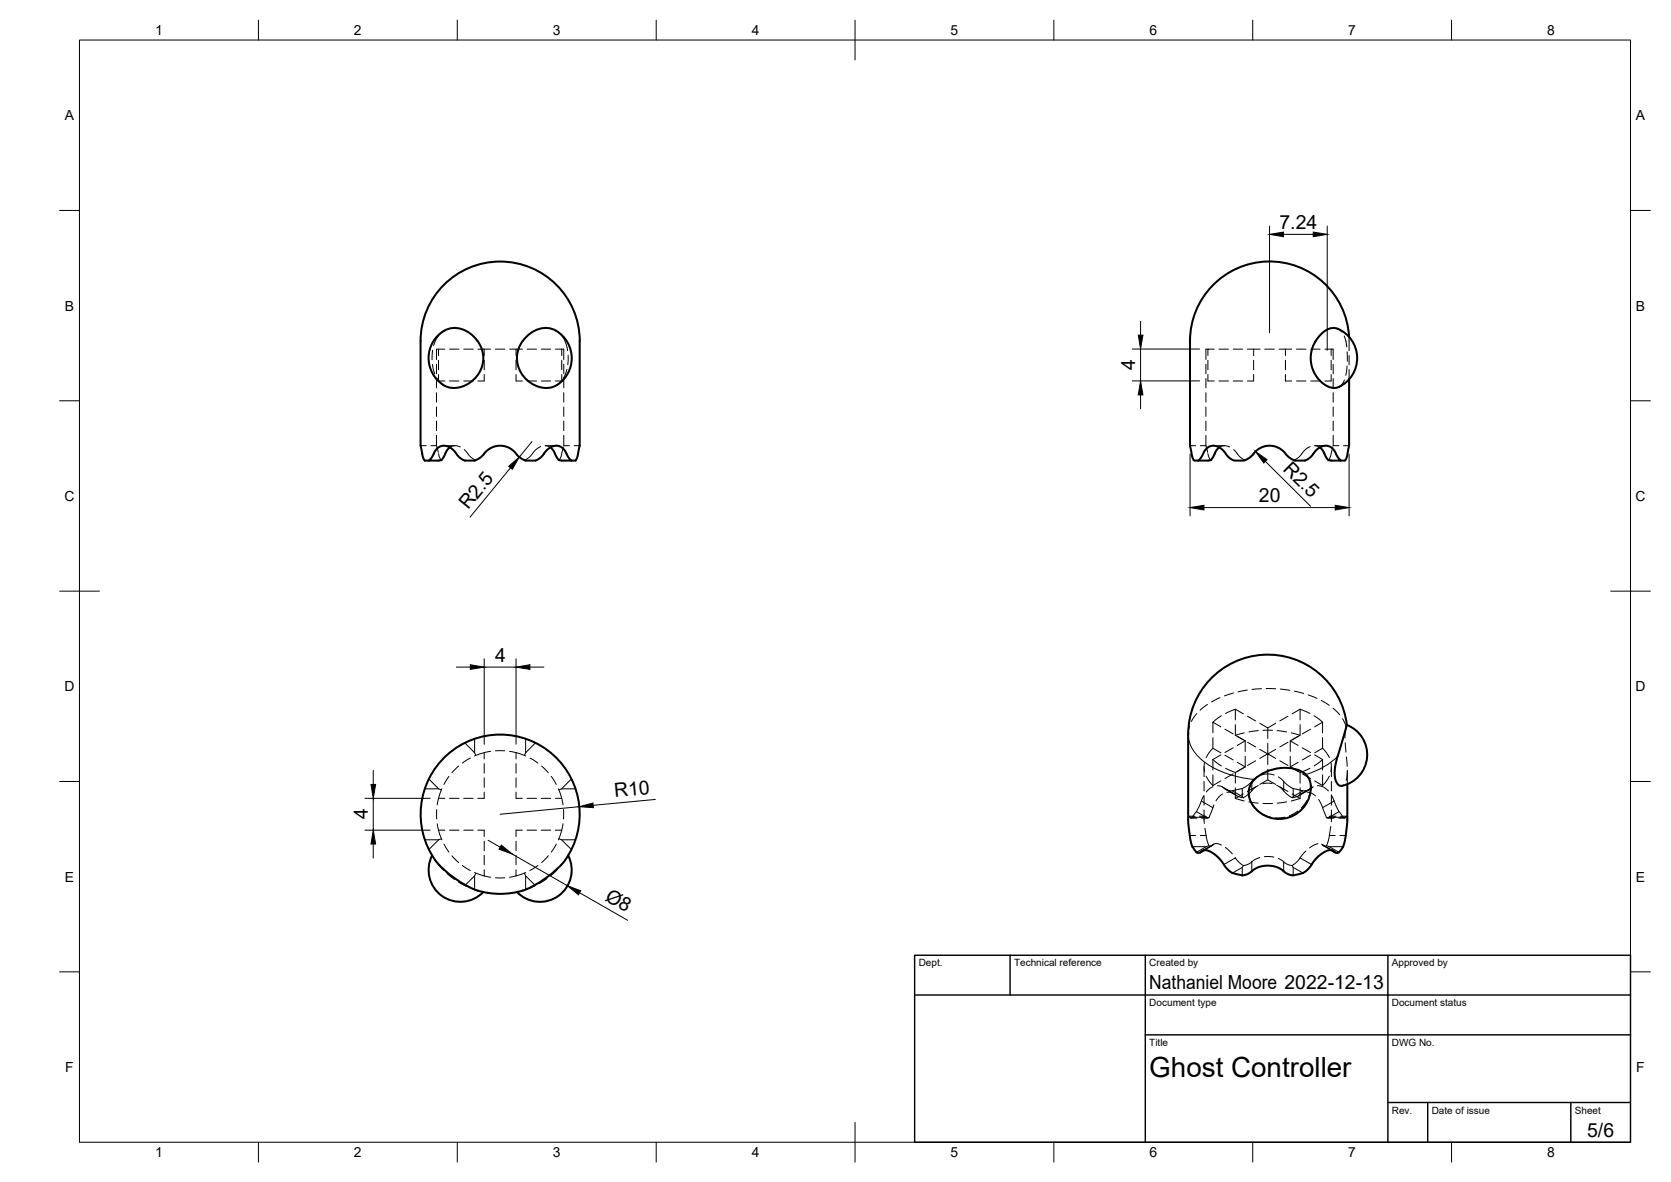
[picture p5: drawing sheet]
<svg xmlns="http://www.w3.org/2000/svg" width="420mm" height="297mm" viewBox="0 0 420 297" stroke-linecap="round" stroke-linejoin="round" font-family="sans-serif">
<!-- layer: Hidden -->
<g fill="none" stroke="#000" stroke-width=".25">
<path d="M108.7 91.6l.6 2.3M108.8 88l-.2 2.4M109.7 91.5v2.4M109.7 95.1v2.4M109.7 98.7v2.4M109.8 95l.8 1.1 .9 .7M110.3 87.7h-.6v2.6M110.3 94.1v1.6h1.5M110.3 90.5v2.4M111.7 83.1a6.4 6.4 0 0 0-2.7 3.8M111.8 87.7h-1.5v1.7M113 95.7h2.4"/>
<path d="M113 87.7h2.4M116.6 95.7h2.4M116.6 87.7h2.4M120.2 87.7h1.6M121.8 87.7h1.6M121.8 94.1v1.6h-1.6M121.8 87.7v1.7M121.8 90.5v2.4M124.6 87.7h2.3M128.1 87.7h1.7M129.8 94.1v1.6h1.5M129.8 87.7h1.5"/>
<path d="M129.8 87.7v1.7M129.8 90.5v2.4M132.5 95.7h2.4M132.5 87.7h2.4M136.1 95.7h2.4M136.1 87.7h2.4M139.7 87.7h1.5M139.8 83.1a7.1 7.1 0 0 1 2.9 5M140.9 96l-.9 .8M141.2 87.7h.6v2.6M141.2 94.1v1.6h-1.5M141.2 87.7v1.7"/>
<path d="M141.2 90.5v2.4M141.8 91.5v2.4M141.8 95.1v2.4M141.8 98.7v2.4M142.5 92.8l-.8 2.2M142.9 89.3l-.1 2.4M303.2 91.5v2.4M303.2 95.1v2.4M303.2 98.7v2.4M303.7 87.7h-.5v2.6M303.7 94.1v1.6h1.6M303.7 90.5v2.4"/>
<path d="M305.3 87.7h-1.6v1.7M306.5 95.7h2.4M306.5 87.7h2.4M310.1 95.7h2.3M310.1 87.7h2.3M313.6 87.7h1.6M315.2 87.7h1.6M315.2 94.1v1.6h-1.6M315.2 87.7v1.7M315.2 90.5v2.4M318 87.7h2.4M321.6 87.7h1.6"/>
<path d="M323.2 94.1v1.6h1.6M323.2 87.7h1.6M323.2 87.7v1.7M323.2 90.5v2.4M326 95.7h2.4M326 87.7h2.4M329.6 95.7h2.3M329.6 87.7h2.3M333.1 87.7h1.6M334.7 87.7h.5v2.6M334.7 94.1v1.6h-1.6M334.7 87.7v1.7"/>
<path d="M334.7 90.5v2.4M335.2 91.5v2.4M335.2 95.1v2.4M335.2 98.7v2.4M336.3 82.6l1.1 .8M338 84.4l.6 2.8M338.1 95.5l-.6 1-.9 .8M338.7 92l-.3 2.3M338.7 88.4l.1 2.4M339.2 84.7v3.4M339.2 89.3v2.4M339.2 92.9v2.4"/>
<path d="M105.7 112h1.4M108.4 112h1.3M109.7 112l.5 1.7M109.7 102.3v2.3M109.7 105.8v2.4M109.7 109.4v2.6M110.3 114l.3 1.1 .4 .5M111.6 112h2.8M115.7 112.3l-1.4-.3-1.2 .4M116.7 113l.9 1a4.4 4.4 0 0 0 2 1.6M136 112.2l-1.1 .7-1 1.1a4.4 4.4 0 0 1-2 1.6M139.9 112h-2.8l1.3 .4"/>
<path d="M141.6 112.3l-.5 2.3-.6 1M141.8 102.3v2.3M141.8 105.8v2.4M141.8 109.4v2.6h1.4M144.4 112h1.4M299.2 112h1.4M301.8 112h1.4M303.2 112l.5 1.7M303.2 102.3v2.3M303.2 105.8v2.4M303.2 109.4v2.6M303.7 114l.3 1.1 .4 .5"/>
<path d="M305.1 112h2.8M309.2 112.3l-1.4-.3-1.2 .4M310.2 113l.8 .9a4.3 4.3 0 0 0 2.1 1.7M329.4 112.2l-1 .7-1.7 1.9-1.3 .8M330.5 112h2.9M330.6 112l1.3 .4M335.1 112.3l-.5 2.3-.6 1M335.2 109.4v2.6h1.4M335.2 102.3v2.3M335.2 105.8v2.4M337.8 112h1.4M307.1 179.9l-2.1 1.6"/>
<path d="M310.6 178.2l-2.5 1.1M310.6 178.2l2 1.2M310.6 178.2v2.7M313.7 180l2 1.2M323.8 180l-2 1.2M324.9 179.4l2-1.2v2.7M326.9 178.2l2.5 1.1M330.4 179.9l2.1 1.6M106.8 198.2h3.5M107.8 195.8l2.5 2.4 .7 .3M111.1 198.2l-.8 2.4M112.9 195.1l-1.3 2"/>
<path d="M115.3 192.5l-1.7 1.7M116.9 186.7l2.4 2.5M118.3 190.5l-2.1 1.3M119.3 185.7v3.5l.3 .7M121.8 189.1l-2.5 .9M121.8 189.1v1.6M121.8 191.9v2.4M121.8 195.5v2.4M121.8 199.1v1.5h-1.6M123.4 188.8l-1.6 .3M124.6 188.7h2.3M128.1 188.8l1.7 .3"/>
<path d="M129.8 189.1l2.4 .9M129.8 189.1v1.6M129.8 191.9v2.4M129.8 195.5v2.4M129.8 199.1v1.5h1.5M132.2 185.7v3.5M133.2 190.5l2.1 1.3M134.6 186.7l-2.4 2.5-.3 .7M136.2 192.5l1.7 1.7M138.6 195.1l1.3 2M140.4 198.2l.8 2.4M141.2 198.2h3.5"/>
<path d="M143.7 195.8l-2.5 2.4-.7 .3M302.7 200l-1.9 4-1.2 1.5-.3 .1-.4-.5-.2 .9M302.7 192.7v2.5M302.7 196.4v2.4M302.7 200v2.3M302.9 191.5l-.1 .9 .1 1.5M303.3 195l.7 1.2 1 1.2M305 185.4v2.6l2 1.2M305 190.9l2.1 1.6M305 188l-1 1.2-.7 1.2M305 190.9v2.6M305 194.7v2.7"/>
<path d="M305 197.7l-.8 .4-.9 .9M307 182.7l-2-1.2v2.7M307 196.2l-2 1.2M307 189.7l-2 1.2M307.3 197.7l2.9 1.7M307.4 199.5l-.8 .7-.8 1M308 189.8l2.1 1.2M308 183.2l2.1 1.2M308.1 198.3l2.9 1.7M308.1 193.1l2.5 1M309.9 198.7l2.5 1.5M310.1 194.5l-2.1 1.2"/>
<path d="M310.1 187.9l-2.1 1.2M310.6 198v2.7l2-1.2M310.6 184.8l2 1.1M310.6 182.1v2.7M311.1 191.6l2 1.1M311.1 185l2 1.2M312.4 198.2v2l.2 .3M312.6 193l-2 1.1v2.7M312.8 184.2l-2.2 .6M313.1 186.2v2.7M313.1 190v2.7M313.1 192.7l-2 1.2"/>
<path d="M313.1 186.2l-2 1.1M313.7 186.5l2 1.2M315.7 191.2l-2 1.2M315.7 197.7l-2 1.2M316 195.3l-3 2.6-.6 .3-2.5 .5-1.4-.2-1.3-.8-1.1-.3M316.4 183.6l-2.4 .3M316.4 197.4l-1.1 .7-1.2 1.4a2.33 2.33 0 0 1-3.7 0l-.7-.3-1.2-.1M316.8 181.8l2 1.1v2.7M316.8 188.3l2 1.2 2-1.2M317.6 183.5h2.4M318.8 193.3v2.7l2 1.1M318.8 186.8v2.6l-2 1.2"/>
<path d="M318.8 196l-2 1.1M319.9 196.9l-1.1-.1-1.3 .2M320.4 194.8l-2.1-.3-1.2 .3M320.8 190.6l-2-1.2v2.7M320.8 181.8l-2 1.1M321 197.3l1.2 .8 1.2 1.4a2.33 2.33 0 0 0 3.7 0l.4-.2M321.1 183.6l2.4 .3M321.5 195.2l2.2 2.1 1.5 .9M321.8 191.2l2 1.2M321.8 197.7l2 1.2M323.8 186.5l-2 1.2M324.4 190v2.7l2-1.1"/>
<path d="M324.4 192.7l2 1.2M324.4 186.2l2 1.1M324.7 184.2l2.2 .6M324.9 193l2 1.1M324.9 199.5l2 1.2M325.2 198.2v2l-.3 .3M326.4 185l-2 1.2v2.7M326.9 182.1v2.7l-2 1.1M326.9 194.1v2.7M326.9 198v2.7M327.4 194.5l2.1 1.2M327.4 187.9l2.1 1.2"/>
<path d="M327.6 198.7l-2.4 1.5M328.7 199.1l1.3 .3 .8 .6M329.4 193.1l-2.5 1M329.4 198.3l-2.9 1.7M329.5 189.8l-2.1 1.2M329.5 183.2l-2.1 1.2M329.6 197.5l-.1 1.5-.4 1.1M330.1 197.8l-.9 .6-1.2 .3-2.8-.5M330.2 197.7l-2.9 1.7M330.6 189.7l1.9 1.2v2.6M331.3 197.4l1.5 .4 1.2 1M332.5 194.7v2.7l-1.9-1.2"/>
<path d="M332.5 190.9l-2.1 1.6M332.5 188l1.1 1.2 .7 1.2M332.5 188l-1.9 1.2M332.5 181.5l-1.9 1.2M332.5 181.5v2.7M332.5 185.4v2.6M334.3 195l-.7 1.2-1.1 1.2M334.6 191.5l.2 .9-.2 1.5M334.7 199.7l2 4.3-2.5 1.4M334.8 192.7v2.5M334.8 196.4v2.4M334.8 200v2.3"/>
<path d="M337.9 197.2l-.5 .3M338.2 186.7l.2 2.3M338.6 190.2l.2 2.4M338.6 182.2l-.3 1.5-.1 1.8M338.6 182.2h.1M338.8 193.8l-.3 2.3M338.8 193.6v3.5M109.8 203.4v2.4M109.9 207l.4 1.6M110 216.9l1.5 1.8M110.3 200.6l-.4 1.7M110.3 208.6l.8 2.5"/>
<path d="M110.3 200.6h1.5M110.3 208.6h1.5M110.3 211l-2.5 2.5M111 210.8l-.7 .2h-3.5M111.6 212.1l1.3 2M112.4 219.5l1.9 1.5M113 200.6h2.4M113 208.6h2.4M113.6 215.1l1.7 1.7M116.2 217.5l2.1 1.3M116.6 200.6h2.4M116.6 208.6h2.4"/>
<path d="M119.3 219.3l2.5 .8M119.6 219.4l-.3 .7-2.4 2.5M120.2 208.6h1.6v1.6M121.8 211.4v2.4M121.8 215v2.3M121.8 218.6v1.5M129.8 211.4v2.4M129.8 215v2.3M129.8 218.6v1.5M131.3 208.6h-1.5v1.6M131.9 219.4l.3 .7v3.5M132.2 219.3l-2.4 .8"/>
<path d="M132.5 200.6h2.4M132.5 208.6h2.4M135.3 217.5l-2.1 1.3M136.1 200.6h2.4M136.1 208.6h2.4M137.9 215.1l-1.7 1.7M139.7 200.6h1.5M139.7 208.6h1.5M139.9 212.1l-1.3 2M140.2 218.4l-1.7 1.7M140.5 210.8l.7 .2 2.5 2.5M141.2 211h3.5"/>
<path d="M141.2 200.6l.4 1.7M141.2 208.6l-.8 2.5M141.6 207l-.4 1.6M141.7 203.4v2.4M142.1 216.2l-1.1 1.4M299 205.1h1.4M299.4 205.6h1.5M299.8 205.4h3.5M300.8 204l2.5 1.4 .7 .1M301.6 205.1h1.4M302.1 205.6h1.5M302.7 203.5v2.5"/>
<path d="M303 208.1l.4 2.9a1.7 1.7 0 0 0 1 1.6l1.2-.6 1.5 .4M303.3 212.8l-2.5 1.4M304 212.5l-.7 .3h-3.5M304.7 212.5l-1.9 1.1M305.2 202.3l-.6 1.6a2.02 2.02 0 0 1-1 1.7l-.5-.5-.2 .1-.1 1.7M305.2 212.1l-2.9 1.7M308.1 213l1.8 1.6M310.6 200.7l2.2 .6M312.4 218v2M312.6 217.5l-.2 .5-2.5 1.4M314 201.5l2.4 .3M315.1 202.5l1.2 1.3"/>
<path d="M316.8 215.5l-1.2 .4-1 .8a2.78 2.78 0 0 1-2.1 .7l-.9-.6-1-1.3M317.3 204.5l2.2 .9M317.6 201.9h2.4M317.9 215.3l2.4 .1M323.1 205.4l-2.4 .1M323.5 201.5l-2.4 .3M324.9 217.5l.3 .5v2M325.2 218l2.4 1.4M326.3 203.8l-2.1 1.2M326.9 200.7l-2.2 .6M328.4 213.9l-1.6 1.8a4.5 4.5 0 0 1-2.1 1.8l-1.4-.5-1.9-1.3M328.6 201.2l-1.4 1.9"/>
<path d="M331.4 212l-1 .4-1.1 .7M331.6 200.9l.7 1.3 .6 1.7a2.02 2.02 0 0 0 1 1.7l.5-.5 .2 .1 .2 1.3M332.3 212.1l2.9 1.7M332.8 212.5l1.9 1.1M333.5 212.5l3.2 1.7M333.5 205.5l4.2-.1 .4 .2 .5-.5 .2 .9M333.9 205.6h1.5M334.2 212.8h3.5M334.5 205.1h1.4M334.6 207.7l-.5 3.3a1.7 1.7 0 0 1-.9 1.6l-.7-.3M334.8 203.5v2.5M336.6 205.6h1.5"/>
<path d="M336.7 204l1 1.4M337.1 205.1h1.5M115.3 221.7l2.1 1.1M118.5 223.3l1.6 .5M119.3 220.1v3.5M121.8 220.1l1.6 .4M124.6 220.6h2.3M129.8 220.1l-1.7 .4M132.2 220.1l2.4 2.5M134.5 222.6l-2.2 .9M137.5 220.8l-2 1.3"/>
</g>
<!-- layer: Visible -->
<g fill="none" stroke="#000" stroke-width=".51">
<path d="M111.5 96.7a7.9 7.9 0 0 1-3.7-7.7 7.9 7.9 0 0 1 5.6-6.5 7.7 7.7 0 0 1 7.7 5.1l.4 1.8-.1 2-.8 2.1-1.3 1.7-1.7 1.3-2.3 .9h-2.4l-1.4-.6M131.4 85.7l-1 2-.4 2 .1 1.7 .9 2.3 1.7 2 2 1.2 2 .6 2.1-.2a7.8 7.8 0 0 0 5-7.6 7.8 7.8 0 0 0-5.7-7.2 7.1 7.1 0 0 0-6.7 3.2M336.3 82.6a4.5 4.5 0 0 0-4.9 2.3l-.6 .8M336.3 82.6a7.9 7.9 0 0 1 5 7.7 7.9 7.9 0 0 1-5.7 7.2l-1.4-.2-1.7-1-1.4-1.6-1-1.8-.5-1.8v-1.7l.3-1.9 .9-1.8M339.2 84.7a20 20 0 0 0-20.5-19 20 20 0 0 0-19.5 20v26.3l.6 2.8 .5 .9 1.2-.1 1.9-2.9 .8-.5 .8-.2 1 .2 1 .5 1.8 2.1 1.5 .9 2.9-.1 1.1-.7 1.4-1.4 1-.8 1.2-.5 1.2-.2 1.4 .2 1.2 .5 .9 .6 1.5 1.6 1.2 .7 2.8 .1 1.4-.8 2-2.2 1.1-.6 1.1-.1 .7 .3 .9 .6 1.1 2 .7 .8h-2.4a1.84 1.84 0 0 1-1.6-1.4l-.6-1.3-.6-.6M339.2 95.3v16.8l-.5 2.5-.4 .9-.1 .2h-1.1M107.8 115.7h-1l-.2-.2-.9-3.5v-26.3a20 20 0 0 1 20.1-20 20 20 0 0 1 20 20v26.3l-.9 3.5-.2 .2h-1M113.1 112.4l-.7 .7-1.4 2.5-3.2 .1 .8-.8 1.3-2.2 .8-.5 .8-.2 1 .2 1 .5 2 2.2 1.4 .8 2.8-.1 1.1-.7 1.4-1.4 1-.8 1.3-.5 1.1-.2 1.4 .2 1.3 .5 1 .8 1.4 1.4 1.1 .7 2.8 .1 1.4-.8 2-2.2 1-.5 1.2-.2 .8 .3 .6 .4 1.3 2.2 .8 .8h-2.5M138.4 112.4l.7 .7 .6 1.3a1.8 1.8 0 0 0 1.5 1.3M301.3 115.7h2.5M306.6 112.4l-.7 .7-.6 1.3a1.81 1.81 0 0 1-1.5 1.3M315.4 195.9l-1.1 1.5-.3 1.6 .3 2 .8 1.5"/>
<path d="M328.3 194.7l.7 .7 .4 1.1a8 8 0 0 1-4.7 8.7 8 8 0 0 1-9.6-2.7M328.4 194.6a10 10 0 0 0-10.4-.5l-1.4 .8-1.2 1M338.7 182.2a7.9 7.9 0 0 1 5.1 8.3 7.9 7.9 0 0 1-6.9 6.9l-.8-.7-.5-1.6 .1-2.3 .6-2.7M338.7 182.2l-2.3 7.8M338.7 182.2a20 20 0 0 0-21.1-17.7 20 20 0 0 0-18.9 20v21.8l.6 4.4 .5 2.1M338.8 197.1v9.3l-.5 4.3-.6 2.1M108.7 215a8 8 0 0 0 2.4 10.1 8 8 0 0 0 10.4-.9M142.9 215a8 8 0 0 1-2.5 10.1 8 8 0 0 1-10.4-.9M299.8 212.7l1.2 1.6h.6l1.2-.7 .8 .1 1.2 .6 1.9 1.6 2.4 2.9 .8 .6 2.5 .6M302.8 213.6l-1 .6M312.4 220l1.4-.4 2.3-1.6 2.4-.5 2.5 .4 1.3 .7 1.4 1 1.5 .4M334.7 213.6l1 .6"/>
<path d="M336.7 214.2l-.8 .1-1.2-.7-1.5 .4-2 1.5-1.9 2.5-1 1-.7 .4-2.4 .6M337.7 212.7l-1 1.5M131.4 223.8a26.4 26.4 0 0 0 10.7-7.6 20 20 0 0 0-3.5-26.9 20 20 0 0 0-27.1 1.3 20 20 0 0 0-.7 27.2 25.1 25.1 0 0 0 10.3 6.3 20 20 0 0 0 10.3-.3"/>
</g>
<!-- layer: Hidden Narrow -->
<g fill="none" stroke="#000" stroke-width=".25">
<path d="M300.9 179.3l-1.3 2M303.6 177l-1.8 1.5M306.8 175.3l-2.2 1.1M310.1 174.1l-2.2 .8M313.6 173.4l-2.3 .5M317.2 173.1l-2.4 .2M318.4 173l2.4 .1M321.9 173.2l2.4 .3M325.5 173.7l2.3 .6M328.9 174.6l2.2 .9M332.2 176l2 1.3M335.2 178l1.7 1.6"/>
<path d="M299.1 182.4l-.4 2.1M307.7 198l2.9 1.7M314.7 196.4v2.3M322.8 196.4v2.3M329.8 198l-2.9 1.7M337.6 180.6l.9 2M299.1 210h1.5M299.1 205.3h1.5M301.8 210h1.5M301.8 205.3h1.5M302.1 201.3l2.9 1.7M305 212.3l-2.3 1.4"/>
<path d="M310.6 215.6l-2.9 1.7M314.7 216.6v2.3M322.8 216.6v2.3M326.9 215.6l2.9 1.7M332.5 212.3l2.4 1.4M334.3 210h1.4M334.3 205.3h1.4M335.4 201.3l-2.9 1.7M336.9 210h1.5M336.9 205.3h1.5"/>
</g>
<!-- layer: Visible Narrow -->
<path d="M298.8 184.5a9.7 9.7 0 0 0 5.3 7.9 26.2 26.2 0 0 0 11.3 3.5M336.4 190a18.7 18.7 0 0 1-8 4.6M302.7 213.7l-.6 .3M334.9 213.7l.5 .3" fill="none" stroke="#000" stroke-width=".25"/>
<!-- layer: BORDER -->
<g fill="none" stroke="#000" stroke-width=".25">
<path d="M20 10.1h390v276.9h-390zM65 5.1v5M115 5.1v5M165 5.1v5M215 5.1v10M265 5.1v5M315 5.1v5M365 5.1v5M15 52.9h5M410 52.9h5M15 100.7h5M410 100.7h5"/>
<path d="M15 148.6h10M405 148.6h10M15 196.4h5M410 196.4h5M15 244.2h5M410 244.2h5M65 287v5M115 287v5M165 287v5M215 282.1v9.9M265 287v5M315 287v5"/>
<path d="M365 287v5"/>
</g>
<!-- layer: TITLEBLOCK -->
<path d="M230 240.1h180v46.9h-180zM230 250h180M254 240.1v9.9M288 240.1v46.9M349 240.1v46.9M288 260.1h122M349 277.1h61M359 277.1v9.9M395 277.1v9.9" fill="none" stroke="#000" stroke-width=".36"/>
<!-- layer: FD_Dimensions -->
<g fill="none" stroke="#000" stroke-width=".25">
<path d="M319.2 56.8v26.8M322.7 58.9h7.5M333.7 56.8v31.2M284.7 87.7h16.9M284.7 95.7h16.9M286.8 80.7v3.5M286.8 87.7v8M286.8 99.2v3.5M128.4 117.6l-10.2 12.4M133.8 111l-3.2 3.9M299.2 114.1v15.6M318.2 115.9l11.3 11.3"/>
<path d="M339.2 114.1v15.6M302.7 127.6h33M114.7 167.6h3.6M121.8 165.6v21.4M121.8 167.6h8M129.8 165.6v21.4M133.2 167.6h3.6M93.9 193.6v3.5M91.8 200.6h16.4M91.8 208.6h16.4M93.9 200.6v8M93.9 212.1v3.5"/>
<path d="M122.7 211.2l3.1 1.7M128.8 214.6l13.9 8M145.7 202.7l-19.9 1.9M164.8 200.9l-15.7 1.5M145.7 224.4l12.1 6.9"/>
</g>
<g fill="#000" stroke="#000" stroke-width=".25">
<path d="M319.2 58.9l3.5-.6v1.2zM330.2 58.3l3.5 .6-3.5 .6zM286.2 84.2h1.2l-.6 3.5zM286.8 95.7l.6 3.5h-1.2zM127.9 117.2l2.7-2.3-1.8 3zM315.7 113.5l2.9 2-.8 .9zM299.2 127.6l3.5-.6v1.2zM335.7 127l3.5 .6-3.5 .6zM118.3 167.1l3.5 .5-3.5 .6zM129.8 167.6l3.4-.5v1.1zM93.3 197.1h1.1l-.5 3.5zM93.9 208.6l.5 3.5h-1.1z"/>
<path d="M126.1 212.4l2.7 2.2-3.3-1.2zM145.7 202.7l3.4-.9 .1 1.2zM142.7 222.6l3.3 1.2-.6 1.1z"/>
</g>
<text font-size="7" x="289" y="270.6">Ghost Controller</text>
<g font-size="4.9">
<text x="321.7" y="57.5">7.24</text>
<text x="285.4" y="93" transform="rotate(-90 285.4 93)">4</text>
<text x="322.4" y="118.1" transform="rotate(45 322.4 118.1)">R2.5</text>
<text x="117.7" y="128.3" transform="rotate(-51 117.7 128.3)">R2.5</text>
<text x="316.5" y="126.1">20</text>
<text x="124.5" y="166.3">4</text>
<text x="154.6" y="200.4" transform="rotate(-5 154.6 200.4)">R10</text>
<text x="92.5" y="205.9" transform="rotate(-90 92.5 205.9)">4</text>
<text x="151.9" y="226.1" transform="rotate(30 151.9 226.1)">Ø8</text>
<text x="289" y="248.5">Nathaniel Moore 2022-12-13</text>
<text x="399.1" y="285.7">5/6</text>
</g>
<g font-size="3.5">
<text x="39" y="8.8">1</text>
<text x="89" y="8.8">2</text>
<text x="139" y="8.8">3</text>
<text x="189" y="8.8">4</text>
<text x="239" y="8.8">5</text>
<text x="289" y="8.8">6</text>
<text x="339" y="8.8">7</text>
<text x="389" y="8.8">8</text>
<text x="16.3" y="30.2">A</text>
<text x="411.3" y="30.2">A</text>
<text x="16.3" y="78">B</text>
<text x="411.3" y="78">B</text>
<text x="16.2" y="125.9">C</text>
<text x="411.2" y="125.9">C</text>
<text x="16.2" y="173.7">D</text>
<text x="411.2" y="173.7">D</text>
<text x="16.3" y="221.6">E</text>
<text x="411.3" y="221.6">E</text>
<text x="16.4" y="269.4">F</text>
<text x="411.4" y="269.4">F</text>
<text x="39" y="290.8">1</text>
<text x="89" y="290.8">2</text>
<text x="139" y="290.8">3</text>
<text x="189" y="290.8">4</text>
<text x="239" y="290.8">5</text>
<text x="289" y="290.8">6</text>
<text x="339" y="290.8">7</text>
<text x="389" y="290.8">8</text>
</g>
<g font-size="2.5">
<text x="231" y="242.9">Dept.</text>
<text x="255" y="242.9">Technical reference</text>
<text x="289" y="242.9">Created by</text>
<text x="350" y="242.9">Approved by</text>
<text x="289" y="252.8">Document type</text>
<text x="350" y="252.8">Document status</text>
<text x="289" y="262.9">Title</text>
<text x="350" y="262.9">DWG No.</text>
<text x="350" y="279.9">Rev.</text>
<text x="360" y="279.9">Date of issue</text>
<text x="396" y="279.9">Sheet</text>
</g>
</svg>
